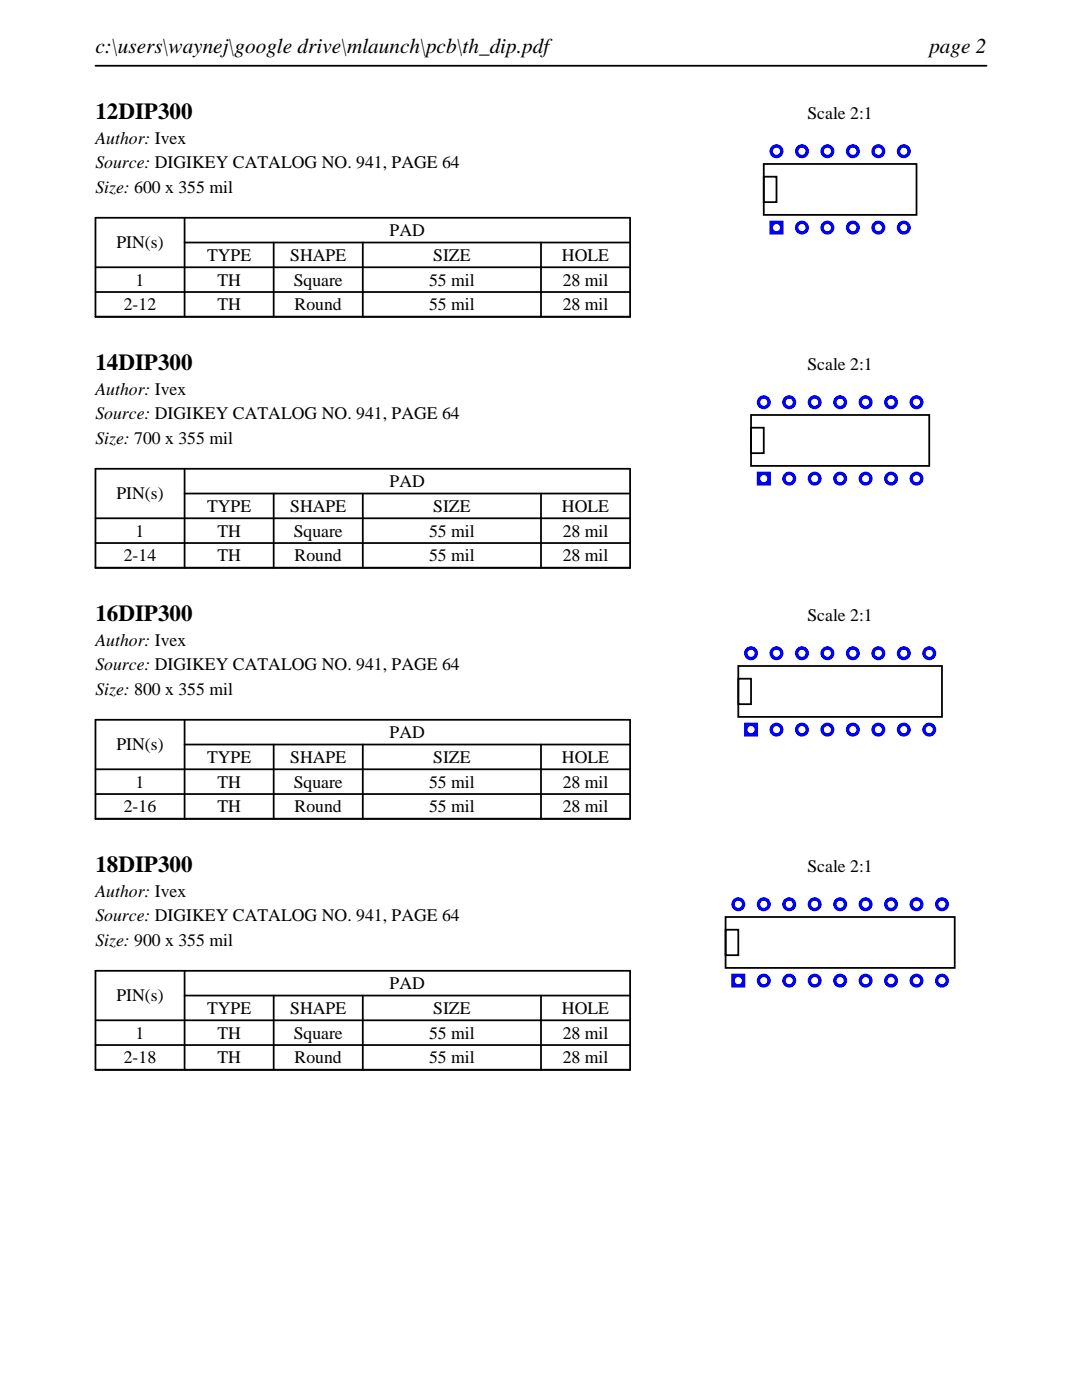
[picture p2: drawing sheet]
<svg xmlns="http://www.w3.org/2000/svg" width="216mm" height="279mm" viewBox="0 0 216 279" stroke-linecap="round" stroke-linejoin="round" font-family="sans-serif">
<path d="M19 13.1h177.8M19 43.5h106.7v19.7h-106.7zM19 53.3h106.7M19 58.3h106.7M36.8 48.4h88.9M36.8 43.5v19.7M54.6 48.4v14.8M72.4 48.4v14.8M107.9 48.4v14.8" fill="none" stroke="#000" stroke-width=".35"/>
<path d="M152.4 32.7h30.5v10.2h-30.5zM152.4 35.3h2.5v5h-2.5z" fill="none" stroke="#000" stroke-width=".36"/>
<g fill="#00f">
<path d="M153.5 44v2.8h2.8v-2.8zM154.2 45.4a.75 .75 0 0 1 1.5 0 .75 .75 0 0 1-1.5 0z"/>
<path d="M158.6 45.4a1.4 1.4 0 0 0 2.8 0 1.4 1.4 0 0 0-2.8 0zM159.3 45.4a.71 .71 0 0 1 1.4 0 .71 .71 0 0 1-1.4 0z"/>
<path d="M163.7 45.4a1.4 1.4 0 0 0 2.8 0 1.4 1.4 0 0 0-2.8 0zM164.4 45.4a.71 .71 0 0 1 1.4 0 .71 .71 0 0 1-1.4 0z"/>
<path d="M168.8 45.4a1.4 1.4 0 0 0 2.8 0 1.4 1.4 0 0 0-2.8 0zM169.5 45.4a.71 .71 0 0 1 1.4 0 .71 .71 0 0 1-1.4 0z"/>
<path d="M173.9 45.4a1.4 1.4 0 0 0 2.8 0 1.4 1.4 0 0 0-2.8 0zM174.5 45.4a.75 .75 0 0 1 1.5 0 .75 .75 0 0 1-1.5 0z"/>
<path d="M178.9 45.4a1.4 1.4 0 0 0 2.8 0 1.4 1.4 0 0 0-2.8 0zM179.6 45.4a.75 .75 0 0 1 1.5 0 .75 .75 0 0 1-1.5 0z"/>
<path d="M178.9 30.2a1.4 1.4 0 0 0 2.8 0 1.4 1.4 0 0 0-2.8 0zM179.6 30.2a.75 .75 0 0 1 1.5 0 .75 .75 0 0 1-1.5 0z"/>
<path d="M173.9 30.2a1.4 1.4 0 0 0 2.8 0 1.4 1.4 0 0 0-2.8 0zM174.5 30.2a.75 .75 0 0 1 1.5 0 .75 .75 0 0 1-1.5 0z"/>
<path d="M168.8 30.2a1.4 1.4 0 0 0 2.8 0 1.4 1.4 0 0 0-2.8 0zM169.5 30.2a.71 .71 0 0 1 1.4 0 .71 .71 0 0 1-1.4 0z"/>
<path d="M163.7 30.2a1.4 1.4 0 0 0 2.8 0 1.4 1.4 0 0 0-2.8 0zM164.4 30.2a.71 .71 0 0 1 1.4 0 .71 .71 0 0 1-1.4 0z"/>
<path d="M158.6 30.2a1.4 1.4 0 0 0 2.8 0 1.4 1.4 0 0 0-2.8 0zM159.3 30.2a.71 .71 0 0 1 1.4 0 .71 .71 0 0 1-1.4 0z"/>
<path d="M153.5 30.2a1.4 1.4 0 0 0 2.8 0 1.4 1.4 0 0 0-2.8 0zM154.2 30.2a.75 .75 0 0 1 1.5 0 .75 .75 0 0 1-1.5 0z"/>
</g>
<path d="M19 93.6h106.7v19.7h-106.7zM36.8 98.5h88.9M36.8 93.6v19.7M54.6 98.5v14.8M72.4 98.5v14.8M107.9 98.5v14.8M19 103.4h106.7M19 108.4h106.7" fill="none" stroke="#000" stroke-width=".35"/>
<path d="M149.9 82.8h35.5v10.2h-35.5zM149.9 85.4h2.5v5h-2.5z" fill="none" stroke="#000" stroke-width=".36"/>
<g fill="#00f">
<path d="M151 94.1v2.8h2.8v-2.8zM151.7 95.5a.71 .71 0 0 1 1.4 0 .71 .71 0 0 1-1.4 0z"/>
<path d="M156.1 95.5a1.4 1.4 0 0 0 2.8 0 1.4 1.4 0 0 0-2.8 0zM156.8 95.5a.71 .71 0 0 1 1.4 0 .71 .71 0 0 1-1.4 0z"/>
<path d="M161.2 95.5a1.4 1.4 0 0 0 2.8 0 1.4 1.4 0 0 0-2.8 0zM161.8 95.5a.75 .75 0 0 1 1.5 0 .75 .75 0 0 1-1.5 0z"/>
<path d="M166.2 95.5a1.4 1.4 0 0 0 2.8 0 1.4 1.4 0 0 0-2.8 0zM166.9 95.5a.75 .75 0 0 1 1.5 0 .75 .75 0 0 1-1.5 0z"/>
<path d="M171.3 95.5a1.4 1.4 0 0 0 2.8 0 1.4 1.4 0 0 0-2.8 0zM172 95.5a.71 .71 0 0 1 1.4 0 .71 .71 0 0 1-1.4 0z"/>
<path d="M176.4 95.5a1.4 1.4 0 0 0 2.8 0 1.4 1.4 0 0 0-2.8 0zM177.1 95.5a.71 .71 0 0 1 1.4 0 .71 .71 0 0 1-1.4 0z"/>
<path d="M181.5 95.5a1.4 1.4 0 0 0 2.8 0 1.4 1.4 0 0 0-2.8 0zM182.2 95.5a.71 .71 0 0 1 1.4 0 .71 .71 0 0 1-1.4 0z"/>
<path d="M181.5 80.3a1.4 1.4 0 0 0 2.8 0 1.4 1.4 0 0 0-2.8 0zM182.2 80.3a.71 .71 0 0 1 1.4 0 .71 .71 0 0 1-1.4 0z"/>
<path d="M176.4 80.3a1.4 1.4 0 0 0 2.8 0 1.4 1.4 0 0 0-2.8 0zM177.1 80.3a.71 .71 0 0 1 1.4 0 .71 .71 0 0 1-1.4 0z"/>
<path d="M171.3 80.3a1.4 1.4 0 0 0 2.8 0 1.4 1.4 0 0 0-2.8 0zM172 80.3a.71 .71 0 0 1 1.4 0 .71 .71 0 0 1-1.4 0z"/>
<path d="M166.2 80.3a1.4 1.4 0 0 0 2.8 0 1.4 1.4 0 0 0-2.8 0zM166.9 80.3a.75 .75 0 0 1 1.5 0 .75 .75 0 0 1-1.5 0z"/>
<path d="M161.2 80.3a1.4 1.4 0 0 0 2.8 0 1.4 1.4 0 0 0-2.8 0zM161.8 80.3a.75 .75 0 0 1 1.5 0 .75 .75 0 0 1-1.5 0z"/>
<path d="M156.1 80.3a1.4 1.4 0 0 0 2.8 0 1.4 1.4 0 0 0-2.8 0zM156.8 80.3a.71 .71 0 0 1 1.4 0 .71 .71 0 0 1-1.4 0z"/>
<path d="M151 80.3a1.4 1.4 0 0 0 2.8 0 1.4 1.4 0 0 0-2.8 0zM151.7 80.3a.71 .71 0 0 1 1.4 0 .71 .71 0 0 1-1.4 0z"/>
</g>
<path d="M19 143.7h106.7v19.7h-106.7zM19 153.5h106.7M19 158.5h106.7M36.8 148.6h88.9M36.8 143.7v19.7M54.6 148.6v14.8M72.4 148.6v14.8M107.9 148.6v14.8" fill="none" stroke="#000" stroke-width=".35"/>
<path d="M147.3 132.9h40.7v10.2h-40.7zM147.3 135.5h2.6v5h-2.6z" fill="none" stroke="#000" stroke-width=".36"/>
<g fill="#00f">
<path d="M148.5 144.2v2.8h2.8v-2.8zM149.1 145.6a.75 .75 0 0 1 1.5 0 .75 .75 0 0 1-1.5 0z"/>
<path d="M153.5 145.6a1.4 1.4 0 0 0 2.8 0 1.4 1.4 0 0 0-2.8 0zM154.2 145.6a.75 .75 0 0 1 1.5 0 .75 .75 0 0 1-1.5 0z"/>
<path d="M158.6 145.6a1.4 1.4 0 0 0 2.8 0 1.4 1.4 0 0 0-2.8 0zM159.3 145.6a.71 .71 0 0 1 1.4 0 .71 .71 0 0 1-1.4 0z"/>
<path d="M163.7 145.6a1.4 1.4 0 0 0 2.8 0 1.4 1.4 0 0 0-2.8 0zM164.4 145.6a.71 .71 0 0 1 1.4 0 .71 .71 0 0 1-1.4 0z"/>
<path d="M168.8 145.6a1.4 1.4 0 0 0 2.8 0 1.4 1.4 0 0 0-2.8 0zM169.5 145.6a.71 .71 0 0 1 1.4 0 .71 .71 0 0 1-1.4 0z"/>
<path d="M173.9 145.6a1.4 1.4 0 0 0 2.8 0 1.4 1.4 0 0 0-2.8 0zM174.5 145.6a.75 .75 0 0 1 1.5 0 .75 .75 0 0 1-1.5 0z"/>
<path d="M178.9 145.6a1.4 1.4 0 0 0 2.8 0 1.4 1.4 0 0 0-2.8 0zM179.6 145.6a.75 .75 0 0 1 1.5 0 .75 .75 0 0 1-1.5 0z"/>
<path d="M184 145.6a1.4 1.4 0 0 0 2.8 0 1.4 1.4 0 0 0-2.8 0zM184.7 145.6a.71 .71 0 0 1 1.4 0 .71 .71 0 0 1-1.4 0z"/>
<path d="M184 130.4a1.4 1.4 0 0 0 2.8 0 1.4 1.4 0 0 0-2.8 0zM184.7 130.4a.71 .71 0 0 1 1.4 0 .71 .71 0 0 1-1.4 0z"/>
<path d="M178.9 130.4a1.4 1.4 0 0 0 2.8 0 1.4 1.4 0 0 0-2.8 0zM179.6 130.4a.75 .75 0 0 1 1.5 0 .75 .75 0 0 1-1.5 0z"/>
<path d="M173.9 130.4a1.4 1.4 0 0 0 2.8 0 1.4 1.4 0 0 0-2.8 0zM174.5 130.4a.75 .75 0 0 1 1.5 0 .75 .75 0 0 1-1.5 0z"/>
<path d="M168.8 130.4a1.4 1.4 0 0 0 2.8 0 1.4 1.4 0 0 0-2.8 0zM169.5 130.4a.71 .71 0 0 1 1.4 0 .71 .71 0 0 1-1.4 0z"/>
<path d="M163.7 130.4a1.4 1.4 0 0 0 2.8 0 1.4 1.4 0 0 0-2.8 0zM164.4 130.4a.71 .71 0 0 1 1.4 0 .71 .71 0 0 1-1.4 0z"/>
<path d="M158.6 130.4a1.4 1.4 0 0 0 2.8 0 1.4 1.4 0 0 0-2.8 0zM159.3 130.4a.71 .71 0 0 1 1.4 0 .71 .71 0 0 1-1.4 0z"/>
<path d="M153.5 130.4a1.4 1.4 0 0 0 2.8 0 1.4 1.4 0 0 0-2.8 0zM154.2 130.4a.75 .75 0 0 1 1.5 0 .75 .75 0 0 1-1.5 0z"/>
<path d="M148.5 130.4a1.4 1.4 0 0 0 2.8 0 1.4 1.4 0 0 0-2.8 0zM149.1 130.4a.75 .75 0 0 1 1.5 0 .75 .75 0 0 1-1.5 0z"/>
</g>
<path d="M19 193.7h106.7v19.8h-106.7zM36.8 198.7h88.9M36.8 193.7v19.8M54.6 198.7v14.8M72.4 198.7v14.8M107.9 198.7v14.8M19 203.6h106.7M19 208.6h106.7" fill="none" stroke="#000" stroke-width=".35"/>
<path d="M144.8 183h45.7v10.2h-45.7zM144.8 185.5h2.5v5.1h-2.5z" fill="none" stroke="#000" stroke-width=".36"/>
<g fill="#00f">
<path d="M145.9 194.3v2.8h2.8v-2.8zM146.6 195.7a.71 .71 0 0 1 1.4 0 .71 .71 0 0 1-1.4 0z"/>
<path d="M151 195.7a1.4 1.4 0 0 0 2.8 0 1.4 1.4 0 0 0-2.8 0zM151.7 195.7a.71 .71 0 0 1 1.4 0 .71 .71 0 0 1-1.4 0z"/>
<path d="M156.1 195.7a1.4 1.4 0 0 0 2.8 0 1.4 1.4 0 0 0-2.8 0zM156.8 195.7a.71 .71 0 0 1 1.4 0 .71 .71 0 0 1-1.4 0z"/>
<path d="M161.2 195.7a1.4 1.4 0 0 0 2.8 0 1.4 1.4 0 0 0-2.8 0zM161.8 195.7a.75 .75 0 0 1 1.5 0 .75 .75 0 0 1-1.5 0z"/>
<path d="M166.2 195.7a1.4 1.4 0 0 0 2.8 0 1.4 1.4 0 0 0-2.8 0zM166.9 195.7a.75 .75 0 0 1 1.5 0 .75 .75 0 0 1-1.5 0z"/>
<path d="M171.3 195.7a1.4 1.4 0 0 0 2.8 0 1.4 1.4 0 0 0-2.8 0zM172 195.7a.71 .71 0 0 1 1.4 0 .71 .71 0 0 1-1.4 0z"/>
<path d="M176.4 195.7a1.4 1.4 0 0 0 2.8 0 1.4 1.4 0 0 0-2.8 0zM177.1 195.7a.71 .71 0 0 1 1.4 0 .71 .71 0 0 1-1.4 0z"/>
<path d="M181.5 195.7a1.4 1.4 0 0 0 2.8 0 1.4 1.4 0 0 0-2.8 0zM182.2 195.7a.71 .71 0 0 1 1.4 0 .71 .71 0 0 1-1.4 0z"/>
<path d="M186.6 195.7a1.4 1.4 0 0 0 2.8 0 1.4 1.4 0 0 0-2.8 0zM187.2 195.7a.75 .75 0 0 1 1.5 0 .75 .75 0 0 1-1.5 0z"/>
<path d="M186.6 180.5a1.4 1.4 0 0 0 2.8 0 1.4 1.4 0 0 0-2.8 0zM187.2 180.5a.75 .75 0 0 1 1.5 0 .75 .75 0 0 1-1.5 0z"/>
<path d="M181.5 180.5a1.4 1.4 0 0 0 2.8 0 1.4 1.4 0 0 0-2.8 0zM182.2 180.5a.71 .71 0 0 1 1.4 0 .71 .71 0 0 1-1.4 0z"/>
<path d="M176.4 180.5a1.4 1.4 0 0 0 2.8 0 1.4 1.4 0 0 0-2.8 0zM177.1 180.5a.71 .71 0 0 1 1.4 0 .71 .71 0 0 1-1.4 0z"/>
<path d="M171.3 180.5a1.4 1.4 0 0 0 2.8 0 1.4 1.4 0 0 0-2.8 0zM172 180.5a.71 .71 0 0 1 1.4 0 .71 .71 0 0 1-1.4 0z"/>
<path d="M166.2 180.5a1.4 1.4 0 0 0 2.8 0 1.4 1.4 0 0 0-2.8 0zM166.9 180.5a.75 .75 0 0 1 1.5 0 .75 .75 0 0 1-1.5 0z"/>
<path d="M161.2 180.5a1.4 1.4 0 0 0 2.8 0 1.4 1.4 0 0 0-2.8 0zM161.8 180.5a.75 .75 0 0 1 1.5 0 .75 .75 0 0 1-1.5 0z"/>
<path d="M156.1 180.5a1.4 1.4 0 0 0 2.8 0 1.4 1.4 0 0 0-2.8 0zM156.8 180.5a.71 .71 0 0 1 1.4 0 .71 .71 0 0 1-1.4 0z"/>
<path d="M151 180.5a1.4 1.4 0 0 0 2.8 0 1.4 1.4 0 0 0-2.8 0zM151.7 180.5a.71 .71 0 0 1 1.4 0 .71 .71 0 0 1-1.4 0z"/>
<path d="M145.9 180.5a1.4 1.4 0 0 0 2.8 0 1.4 1.4 0 0 0-2.8 0zM146.6 180.5a.71 .71 0 0 1 1.4 0 .71 .71 0 0 1-1.4 0z"/>
</g>
<g font-size="4.6">
<text x="19" y="23.7">12DIP300</text>
<text x="19" y="73.8">14DIP300</text>
<text x="19" y="123.9">16DIP300</text>
<text x="19" y="174">18DIP300</text>
</g>
<g font-size="4.2">
<text x="19" y="10.6">c:\users\waynej\google drive\mlaunch\pcb\th_dip.pdf</text>
<text x="185.4" y="10.6">page 2</text>
</g>
<g font-size="3.5">
<text x="161.1" y="23.7">Scale 2:1</text>
<text x="19" y="28.6">Author: Ivex</text>
<text x="19" y="33.6">Source: DIGIKEY CATALOG NO. 941, PAGE 64</text>
<text x="19" y="38.5">Size: 600 x 355 mil</text>
<text x="77.8" y="47.1">PAD</text>
<text x="23.2" y="49.6">PIN(s)</text>
<text x="41.3" y="52.1">TYPE</text>
<text x="57.9" y="52.1">SHAPE</text>
<text x="86.4" y="52.1">SIZE</text>
<text x="112.1" y="52.1">HOLE</text>
<text x="27.1" y="57">1</text>
<text x="43.4" y="57">TH</text>
<text x="58.6" y="57">Square</text>
<text x="85.6" y="57">55 mil</text>
<text x="112.3" y="57">28 mil</text>
<text x="24.7" y="61.9">2-12</text>
<text x="43.4" y="61.9">TH</text>
<text x="58.8" y="61.9">Round</text>
<text x="85.6" y="61.9">55 mil</text>
<text x="112.3" y="61.9">28 mil</text>
<text x="161.1" y="73.8">Scale 2:1</text>
<text x="19" y="78.7">Author: Ivex</text>
<text x="19" y="83.7">Source: DIGIKEY CATALOG NO. 941, PAGE 64</text>
<text x="19" y="88.6">Size: 700 x 355 mil</text>
<text x="23.2" y="99.7">PIN(s)</text>
<text x="77.8" y="97.2">PAD</text>
<text x="27.1" y="107.1">1</text>
<text x="41.3" y="102.2">TYPE</text>
<text x="43.4" y="107.1">TH</text>
<text x="57.9" y="102.2">SHAPE</text>
<text x="58.6" y="107.1">Square</text>
<text x="85.6" y="107.1">55 mil</text>
<text x="86.4" y="102.2">SIZE</text>
<text x="112.1" y="102.2">HOLE</text>
<text x="112.3" y="107.1">28 mil</text>
<text x="24.7" y="112">2-14</text>
<text x="43.4" y="112">TH</text>
<text x="58.8" y="112">Round</text>
<text x="85.6" y="112">55 mil</text>
<text x="112.3" y="112">28 mil</text>
<text x="161.1" y="123.9">Scale 2:1</text>
<text x="19" y="128.8">Author: Ivex</text>
<text x="19" y="133.8">Source: DIGIKEY CATALOG NO. 941, PAGE 64</text>
<text x="19" y="138.7">Size: 800 x 355 mil</text>
<text x="23.2" y="149.8">PIN(s)</text>
<text x="77.8" y="147.3">PAD</text>
<text x="41.3" y="152.3">TYPE</text>
<text x="57.9" y="152.3">SHAPE</text>
<text x="86.4" y="152.3">SIZE</text>
<text x="112.1" y="152.3">HOLE</text>
<text x="27.1" y="157.2">1</text>
<text x="43.4" y="157.2">TH</text>
<text x="58.6" y="157.2">Square</text>
<text x="85.6" y="157.2">55 mil</text>
<text x="112.3" y="157.2">28 mil</text>
<text x="24.7" y="162.1">2-16</text>
<text x="43.4" y="162.1">TH</text>
<text x="58.8" y="162.1">Round</text>
<text x="85.6" y="162.1">55 mil</text>
<text x="112.3" y="162.1">28 mil</text>
<text x="161.1" y="174">Scale 2:1</text>
<text x="19" y="178.9">Author: Ivex</text>
<text x="19" y="183.9">Source: DIGIKEY CATALOG NO. 941, PAGE 64</text>
<text x="19" y="188.8">Size: 900 x 355 mil</text>
<text x="77.8" y="197.4">PAD</text>
<text x="23.2" y="199.9">PIN(s)</text>
<text x="41.3" y="202.4">TYPE</text>
<text x="57.9" y="202.4">SHAPE</text>
<text x="86.4" y="202.4">SIZE</text>
<text x="112.1" y="202.4">HOLE</text>
<text x="27.1" y="207.3">1</text>
<text x="43.4" y="207.3">TH</text>
<text x="58.6" y="207.3">Square</text>
<text x="85.6" y="207.3">55 mil</text>
<text x="112.3" y="207.3">28 mil</text>
<text x="24.7" y="212.2">2-18</text>
<text x="43.4" y="212.2">TH</text>
<text x="58.8" y="212.2">Round</text>
<text x="85.6" y="212.2">55 mil</text>
<text x="112.3" y="212.2">28 mil</text>
</g>
</svg>
